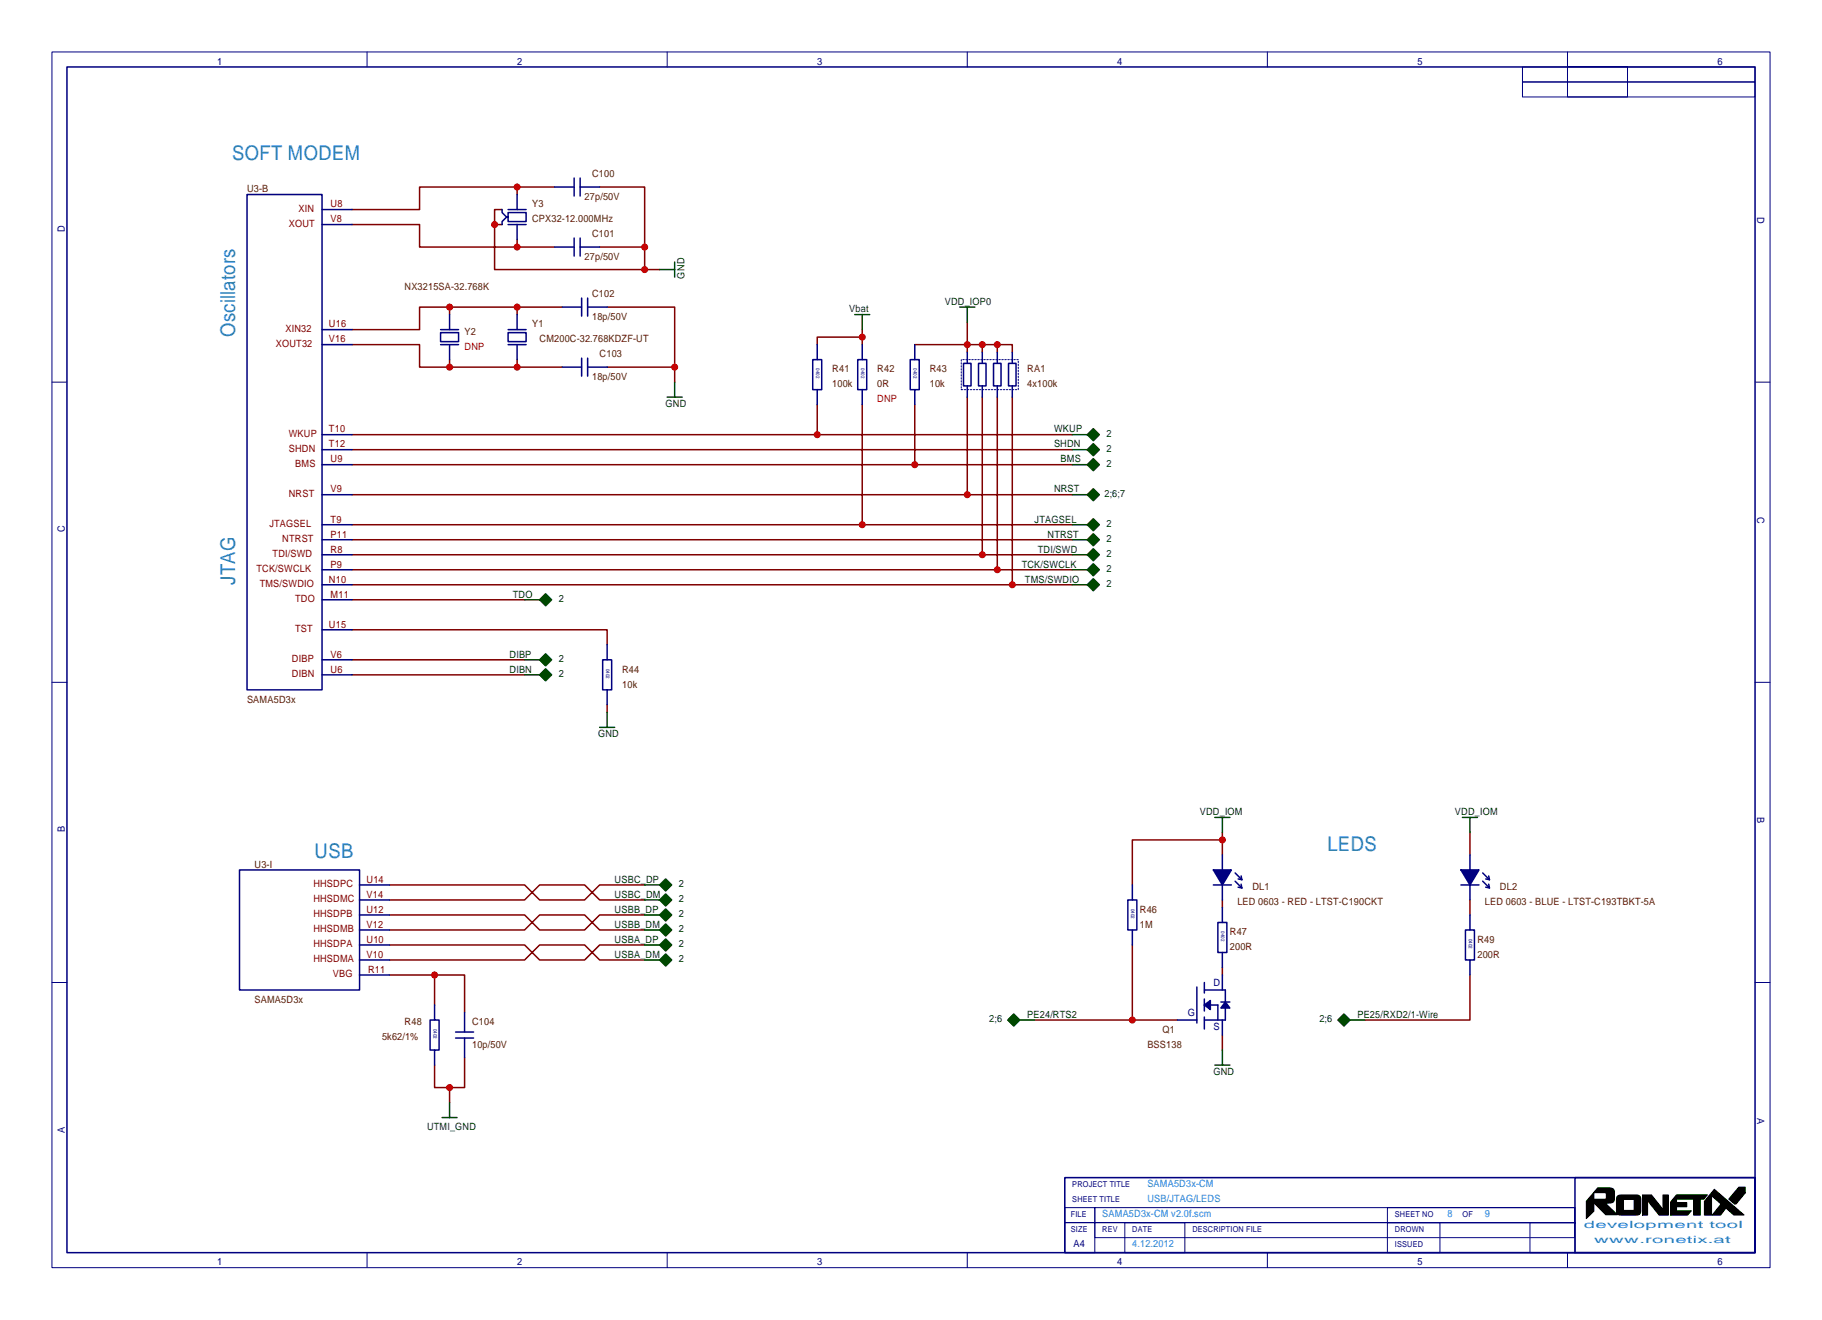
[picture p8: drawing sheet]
<svg xmlns="http://www.w3.org/2000/svg" width="308mm" height="223mm" viewBox="0 0 308 223" stroke-linecap="round" stroke-linejoin="round" font-family="sans-serif">
<g fill="none" stroke="#800000" stroke-width=".25">
<path d="M59.6 38h11.4v3.8h16.5M83.7 38v7.6h25.4M83.7 38h1.3M85 35.5h-1.3v2.5M87.5 31.7h-16.5v3.8h-11.4M87.5 31.7v1.2M87.5 31.7h6.4M101.5 31.7h7.6v10.1M59.6 58.3h11.4v3.8h5.1M76.1 52h-5.1v3.8h-11.4M76.1 52v1.2M76.1 52h19.1"/>
<path d="M87.5 40.5v1.3M87.5 52v1.2M87.5 41.8h6.4M101.5 41.8h7.6M102.8 52h11.4v10.1M109.1 41.8v3.8M109.1 45.6h2.6M146 57.1h-7.7v1.2M146 55.8v2.5M154.8 58.3h14M163.7 54.5v5.1M166.3 58.3v1.3"/>
<path d="M168.8 58.3h2.6v1.3M168.8 58.3v1.3M59.6 73.6h121.9M59.6 76.1h121.9M59.6 78.6h121.9M76.1 60.9v1.2M76.1 62.1h19.1M87.5 60.9v1.2M102.8 62.1h11.4M114.2 62.1v2.6M138.3 68.5v5.1M146 68.5v20.3"/>
<path d="M154.8 68.5v10.1M163.7 67.2v16.5M166.3 67.2v26.7M168.8 67.2v29.2M171.4 67.2v31.8M59.6 88.8h121.9M59.6 96.4h121.9M59.6 99h121.9M59.6 93.9h121.9M59.6 91.3h121.9M59.6 83.7h121.9M59.6 106.6h43.2v2.5"/>
<path d="M59.6 114.2h29.2M59.6 111.7h29.2M59.6 101.5h29.2M102.8 119.3v1.3M65.9 159.9h22.9l2.5 2.6h7.7l2.5-2.6h7.6M65.9 157.4h22.9l2.5-2.6h7.7l2.5 2.6h7.6M65.9 154.8h22.9l2.5 2.6h7.7l2.5-2.6h7.6M65.9 152.3h22.9l2.5-2.5h7.7l2.5 2.5h7.6M65.9 149.8h22.9l2.5 2.5h7.7l2.5-2.5h7.6M191.7 159.9v12.7M206.9 142.1h-15.2v7.7M206.9 140.9v3.8"/>
<path d="M206.9 152.3v1.3M248.8 140.9v3.8M248.8 152.3v2.5M65.9 162.5h22.9l2.5-2.6h7.7l2.5 2.6h7.6M65.9 165h7.7M73.6 165h5v6.4M73.6 165v5.1M78.6 179v5.1h-2.5M175.2 172.6h24.1M206.9 163.7v1.3M206.9 175.2v2.5M248.8 165v7.6h-17.8"/>
<path d="M73.6 180.2v3.9h2.5M76.1 184.1v2.5"/>
</g>
<g fill="#000" stroke="#000" stroke-width=".17">
<path d="M270.4 201h2.2l.6 .3 .1 .4v1.2l-.2 .4-.4 .3h-1.2l.4 .2 1.9 1.8h-2l-2-2.2v1.6l-1.3 1.2v-2.9zM269.8 201.8v1.2l1.8-.1 .3-.1v-.7l-.1-.2z" fill-rule="evenodd"/>
<path d="M273.8 202.4l.6-.2h2.6l.5 .2 .2 .5v2.1l-.1 .4-.6 .2h-2.7l-.4-.1-.3-.6v-2zM274.8 203v1.8h1.8v-1.8z" fill-rule="evenodd"/>
<path d="M278 202.2h1.5l1.7 2.1 .4 .8-.1-2.9h.9v3.4h-1.6l-1.7-2.1-.3-.7 .1 2.8h-.9z" fill-rule="evenodd"/>
<path d="M283.8 202.2h5.2l-.6 .8h-.6v2.6h-1.1v-2.6l-2.9-.1v.6h1.7v.7h-1.7v.7h2.5l-.6 .7h-2.9v-2.2z" fill-rule="evenodd"/>
<path d="M290.2 201.3l5 4.3h-1.7l-1.3-1.2-.9 1.2h-1.5l1.4-1.7 .2-.1-1.7-1.4v3.2h-1.2v-2.3z" fill-rule="evenodd"/>
<path d="M294.3 200.9h1.1v1l-1.5 1.8-.2 .1-1.1-.9z" fill-rule="evenodd"/>
</g>
<g fill="#e30000" stroke="#e30000" stroke-width=".17">
<circle cx="76.1" cy="184.1" r=".51"/>
<circle cx="73.6" cy="165" r=".51"/>
<circle cx="191.7" cy="172.6" r=".51"/>
<circle cx="206.9" cy="142.1" r=".51"/>
<circle cx="87.5" cy="52" r=".51"/>
<circle cx="76.1" cy="52" r=".51"/>
<circle cx="76.1" cy="62.1" r=".51"/>
<circle cx="87.5" cy="62.1" r=".51"/>
<circle cx="114.2" cy="62.1" r=".51"/>
<circle cx="109.1" cy="41.8" r=".51"/>
<circle cx="87.5" cy="31.7" r=".51"/>
<circle cx="166.3" cy="58.3" r=".51"/>
<circle cx="163.7" cy="58.3" r=".51"/>
<circle cx="146" cy="88.8" r=".51"/>
<circle cx="171.4" cy="99" r=".51"/>
<circle cx="166.3" cy="93.9" r=".51"/>
<circle cx="168.8" cy="96.4" r=".51"/>
<circle cx="168.8" cy="58.3" r=".51"/>
<circle cx="146" cy="57.1" r=".51"/>
<circle cx="154.8" cy="78.6" r=".51"/>
<circle cx="163.7" cy="83.7" r=".51"/>
<circle cx="138.3" cy="73.6" r=".51"/>
<circle cx="87.5" cy="41.8" r=".51"/>
<circle cx="109.1" cy="45.6" r=".51"/>
<circle cx="83.7" cy="38" r=".51"/>
</g>
<g fill="none" stroke="#000080" stroke-width=".25">
<path d="M11.3 11.3h285.8v200.7h-285.8zM41.8 32.9h12.7v83.8h-12.7zM54.5 35.5h5.1M54.5 38h5.1M85 35.5v.5l.8 .7h.2h-.2l-.8 .8v.5M86 36h3.1v1.5h-3.1zM86 35.5h3.1M86 38h3.1M87.5 32.9v2.6M87.5 38v2.5M93.9 31.7h3.3M97.2 30.1v3.1"/>
<path d="M98.2 30.1v3.1M98.2 31.7h3.3M54.5 58.3h5.1M54.5 55.8h5.1M74.6 56.3h3v1.5h-3zM74.6 58.3h3M74.6 55.8h3M76.1 53.2v2.6M76.1 58.3v2.6M86 56.3h3.1v1.5h-3.1zM86 58.3h3.1M86 55.8h3.1"/>
<path d="M87.5 53.2v2.6M87.5 58.3v2.6M93.9 41.8h3.3M95.2 52h3.3M97.2 40.3v3M98.2 41.8h3.3M98.2 40.3v3M98.5 50.4v3.1M99.5 52h3.3M99.5 50.4v3.1M138.3 58.3v2.6h.8v5h-.8v2.6M146 58.3v2.6h.7v5h-.7v2.6"/>
<path d="M154.8 58.3v2.6h.8v5h-.8v2.6M163.7 59.6v1.9M166.3 59.6v1.9M168.8 59.6v1.9M171.4 59.6v1.9M54.5 73.6h5.1M54.5 76.1h5.1M54.5 78.6h5.1M95.2 62.1h3.3M98.5 60.6v3.1M99.5 60.6v3.1M99.5 62.1h3.3"/>
<path d="M138.3 60.9h-.7v5h.7M146 60.9h-.8v5h.8M154.8 60.9h-.7v5h.7M163.1 61.5h1.3v3.8h-1.3zM163.7 65.3v1.9M165.6 61.5h1.3v3.8h-1.3zM166.3 65.3v1.9M168.2 61.5h1.2v3.8h-1.2zM168.8 65.3v1.9M170.7 61.5h1.3v3.8h-1.3zM171.4 65.3v1.9M54.5 83.7h5.1"/>
<path d="M54.5 88.8h5.1M54.5 91.3h5.1M54.5 93.9h5.1M54.5 96.4h5.1M54.5 99h5.1M54.5 101.5h5.1M54.5 106.6h5.1M54.5 114.2h5.1M54.5 111.7h5.1M102.8 109.1v2.6h.7v5h-.7v2.6M102.8 111.7h-.8v5h.8M40.5 147.2h20.4v20.3h-20.4z"/>
<path d="M60.9 149.8h5M60.9 152.3h5M60.9 154.8h5M60.9 157.4h5M60.9 159.9h5M191.7 149.8v2.5h.7v5.1h-.7v2.5M191.7 152.3h-.8v5.1h.8M205.4 149.8h3M206.9 153.6v2.5h.8v5.1h-.8v2.5M206.9 156.1h-.7v5.1h.7M206.9 144.7v2.5M206.9 149.8v2.5"/>
<path d="M209.1 147.7l1.1 1.2M209.1 149.1l1.1 1.2M209.6 150.1l.6 .2M209.6 148.7l.6 .2M210.1 148.2l.1 .7M210.1 149.6l.1 .7M247.3 149.8h3M248.8 154.8v2.6h.8v5.1h-.8v2.5M248.8 157.4h-.7v5.1h.7M248.8 144.7v2.5M248.8 149.8v2.5M251 147.7l1.1 1.2"/>
<path d="M251 149.1l1.1 1.2M251.5 150.1l.6 .2M251.5 148.7l.6 .2M252 148.2l.1 .7M252 149.6l.1 .7M60.9 162.5h5M60.9 165h5M73.6 170.1v2.5h.7v5.1h-.7v2.5M73.6 172.6h-.8v5.1h.8M77.1 174.7h3.1M77.1 175.7h3.1M78.6 171.4v3.3"/>
<path d="M78.6 175.7v3.3M199.3 172.6h3.3M202.6 167v6.1M203.9 167.5h3.5v5.1h-3.5M203.9 166.3v1.8M203.9 169.1v2M203.9 172.1v2M203.9 170.1h2.3v2.5M206.7 169.6h1.5M206.9 165v2.5M206.9 172.6v2.6M180.2 199.3h116.9v12.7h-116.9z"/>
<path d="M266.6 199.3h30.5v12.7h-30.5z"/>
</g>
<g fill="none" stroke="#000080" stroke-width=".17">
<path d="M8.8 8.8h290.8v205.7h-290.8zM62.1 8.8v2.5M112.9 8.8v2.5M163.7 8.8v2.5M214.5 8.8v2.5M257.7 11.3h39.4v2.6h-39.4zM257.7 13.9h39.4v2.5h-39.4zM265.3 11.3h10.2v5.1h-10.2zM265.3 8.8v2.5M8.8 64.7h2.5M297.1 64.7h2.5M8.8 115.5h2.5"/>
<path d="M297.1 115.5h2.5M8.8 166.3h2.5M297.1 166.3h2.5M62.1 212v2.5M112.9 212v2.5M163.7 212v2.5M180.2 206.9h5.1v5.1h-5.1zM180.2 204.4h5.1v2.5h-5.1zM185.3 206.9h81.3v2.6h-81.3zM185.3 204.4h81.3v2.5h-81.3zM190.4 206.9h10.2v5.1h-10.2zM214.5 212v2.5"/>
<path d="M234.9 204.4h31.7v2.5h-31.7zM234.9 206.9h8.8v5.1h-8.8zM259 206.9h7.6v5.1h-7.6zM265.3 212v2.5"/>
</g>
<g fill="none" stroke="#004700" stroke-width=".25">
<path d="M111.7 45.6h2.5M114.2 44.4v2.5M144.7 53.2h2.5M146 53.2v2.6M162.5 52h2.5M163.7 52v2.5M112.9 67.2h2.6M114.2 64.7v2.5M181.5 73.6h2.6M181.5 78.6h2.6M181.5 76.1h2.6M181.5 99h2.6"/>
<path d="M181.5 96.4h2.6M181.5 93.9h2.6M181.5 88.8h2.6M181.5 83.7h2.6M181.5 91.3h2.6M88.8 111.7h2.5M88.8 114.2h2.5M88.8 101.5h2.5M101.5 123.1h2.5M102.8 120.6v2.5M205.6 138.3h2.6M206.9 138.3v2.6"/>
<path d="M247.6 138.3h2.5M248.8 138.3v2.6M109.1 159.9h2.6M109.1 157.4h2.6M109.1 154.8h2.6M109.1 152.3h2.6M109.1 149.8h2.6M109.1 162.5h2.6M172.6 172.6h2.6M206.9 177.7v2.5M228.5 172.6h2.5M74.8 189.1h2.6"/>
<path d="M76.1 186.6v2.5M205.6 180.2h2.6"/>
</g>
<g fill="#004700" stroke="#004700" stroke-width=".25">
<path d="M92.4 110.6l1 1.1-1 1-1.1-1z" fill-rule="evenodd"/>
<path d="M92.4 113.2l1 1-1 1-1.1-1z" fill-rule="evenodd"/>
<path d="M92.4 100.5l1 1-1 1-1.1-1z" fill-rule="evenodd"/>
<path d="M171.6 171.6l1 1-1 1-1-1z" fill-rule="evenodd"/>
<path d="M227.5 171.6l1 1-1 1-1-1z" fill-rule="evenodd"/>
<path d="M185.1 97.9l1 1.1-1 1-1-1z" fill-rule="evenodd"/>
<path d="M185.1 95.4l1 1-1 1-1-1z" fill-rule="evenodd"/>
<path d="M185.1 92.9l1 1-1 1-1-1z" fill-rule="evenodd"/>
<path d="M185.1 87.8l1 1-1 1-1-1z" fill-rule="evenodd"/>
<path d="M185.1 82.7l1 1-1 1-1-1z" fill-rule="evenodd"/>
<path d="M185.1 72.5l1 1.1-1 1-1-1z" fill-rule="evenodd"/>
<path d="M185.1 77.6l1 1-1 1.1-1-1.1z" fill-rule="evenodd"/>
<path d="M185.1 75.1l1 1-1 1-1-1z" fill-rule="evenodd"/>
<path d="M185.1 90.3l1 1-1 1.1-1-1.1z" fill-rule="evenodd"/>
<path d="M112.7 158.9l1 1-1 1-1-1z" fill-rule="evenodd"/>
<path d="M112.7 156.4l1 1-1 1-1-1z" fill-rule="evenodd"/>
<path d="M112.7 153.8l1 1-1 1.1-1-1.1z" fill-rule="evenodd"/>
<path d="M112.7 151.3l1 1-1 1-1-1z" fill-rule="evenodd"/>
<path d="M112.7 161.4l1 1.1-1 1-1-1z" fill-rule="evenodd"/>
<path d="M112.7 148.7l1 1.1-1 1-1-1z" fill-rule="evenodd"/>
</g>
<g fill="#000080" stroke="#000080" stroke-width=".25">
<path d="M203.9 170.1l1-.8v1.5z"/>
<path d="M207.4 169.6l.8 1h-1.5z"/>
<path d="M247.3 147.2h3l-1.5 2.6z"/>
<path d="M205.4 147.2h3l-1.5 2.6z"/>
</g>
<path d="M162.7 60.9h9.7v5h-9.7z" fill="none" stroke="#000080" stroke-width=".17" stroke-dasharray=".3 .3"/>
<g font-size="3.4" fill="#0d7af2">
<text x="39.3" y="27.1">SOFT MODEM</text>
<text x="39.8" y="57.1" transform="rotate(-90 39.8 57.1)">Oscillators</text>
<text x="39.8" y="99" transform="rotate(-90 39.8 99)">JTAG</text>
<text x="224.7" y="143.9">LEDS</text>
<text x="53.2" y="145.2">USB</text>
</g>
<g font-size="1.7" fill="#000080">
<text x="36.7" y="11">1</text>
<text x="87.5" y="11">2</text>
<text x="138.3" y="11">3</text>
<text x="189.1" y="11">4</text>
<text x="239.9" y="11">5</text>
<text x="290.7" y="11">6</text>
<text x="11" y="39.3" transform="rotate(-90 11 39.3)">D</text>
<text x="297.5" y="36.7" transform="rotate(90 297.5 36.7)">D</text>
<text x="297.5" y="87.5" transform="rotate(90 297.5 87.5)">C</text>
<text x="11" y="90.1" transform="rotate(-90 11 90.1)">C</text>
<text x="11" y="140.9" transform="rotate(-90 11 140.9)">B</text>
<text x="297.5" y="138.3" transform="rotate(90 297.5 138.3)">B</text>
<text x="205.4" y="166.9">D</text>
<text x="201.1" y="172">G</text>
<text x="205.4" y="174.3">S</text>
<text x="11" y="191.7" transform="rotate(-90 11 191.7)">A</text>
<text x="297.5" y="189.1" transform="rotate(90 297.5 189.1)">A</text>
<text x="36.7" y="214.2">1</text>
<text x="87.5" y="214.2">2</text>
<text x="138.3" y="214.2">3</text>
<text x="181.7" y="211.1">A4</text>
<text x="189.1" y="214.2">4</text>
<text x="239.9" y="214.2">5</text>
<text x="290.7" y="214.2">6</text>
</g>
<g font-size="1.7" fill="#472400">
<text x="41.8" y="32.5">U3-B</text>
<text x="90.1" y="35.1">Y3</text>
<text x="99" y="33.8">27p/50V</text>
<text x="100.2" y="30">C100</text>
<text x="90.1" y="37.6">CPX32-12.000MHz</text>
<text x="100.2" y="40.2">C101</text>
<text x="99" y="44">27p/50V</text>
<text x="68.5" y="49.1">NX3215SA-32.768K</text>
<text x="100.2" y="50.3">C102</text>
<text x="78.6" y="56.7">Y2</text>
<text x="90.1" y="55.4">Y1</text>
<text x="91.3" y="57.9">CM200C-32.768KDZF-UT</text>
<text x="100.2" y="54.1">18p/50V</text>
<text x="100.2" y="64.3">18p/50V</text>
<text x="101.5" y="60.5">C103</text>
<text x="140.9" y="63">R41</text>
<text x="140.9" y="65.6">100k</text>
<text x="148.5" y="63">R42</text>
<text x="148.5" y="65.6">0R</text>
<text x="157.4" y="63">R43</text>
<text x="157.4" y="65.6">10k</text>
<text x="173.9" y="63">RA1</text>
<text x="173.9" y="65.6">4x100k</text>
<text x="105.3" y="113.8">R44</text>
<text x="41.8" y="118.9">SAMA5D3x</text>
<text x="105.3" y="116.4">10k</text>
<text x="43.1" y="146.8">U3-I</text>
<text x="192.9" y="154.5">R46</text>
<text x="209.5" y="153.2">LED 0603 - RED - LTST-C190CKT</text>
<text x="212" y="150.7">DL1</text>
<text x="251.4" y="153.2">LED 0603 - BLUE - LTST-C193TBKT-5A</text>
<text x="253.9" y="150.7">DL2</text>
<text x="192.9" y="157">1M</text>
<text x="208.2" y="158.3">R47</text>
<text x="208.2" y="160.8">200R</text>
<text x="250.1" y="159.5">R49</text>
<text x="250.1" y="162.1">200R</text>
<text x="43.1" y="169.7">SAMA5D3x</text>
<text x="68.5" y="173.5">R48</text>
<text x="79.9" y="173.5">C104</text>
<text x="64.7" y="176.1">5k62/1%</text>
<text x="79.9" y="177.3">10p/50V</text>
<text x="194.2" y="177.3">BSS138</text>
<text x="196.8" y="174.8">Q1</text>
</g>
<g font-size="1.7" fill="#800000">
<text x="50.5" y="35.8">XIN</text>
<text x="56" y="35.1">U8</text>
<text x="48.9" y="38.4">XOUT</text>
<text x="56" y="37.6">V8</text>
<text x="46.7" y="58.7">XOUT32</text>
<text x="48.3" y="56.2">XIN32</text>
<text x="55.7" y="55.4">U16</text>
<text x="55.7" y="57.9">V16</text>
<text x="48.9" y="76.5">SHDN</text>
<text x="48.9" y="73.9">WKUP</text>
<text x="55.7" y="75.7">T12</text>
<text x="55.7" y="73.2">T10</text>
<text x="50" y="79">BMS</text>
<text x="56" y="78.3">U9</text>
<text x="56" y="83.3">V9</text>
<text x="45.6" y="89.2">JTAGSEL</text>
<text x="48.9" y="84.1">NRST</text>
<text x="56" y="88.4">T9</text>
<text x="46.1" y="94.3">TDI/SWD</text>
<text x="47.8" y="91.7">NTRST</text>
<text x="56" y="91">P11</text>
<text x="56" y="93.5">R8</text>
<text x="43.4" y="96.8">TCK/SWCLK</text>
<text x="44" y="99.3">TMS/SWDIO</text>
<text x="50" y="101.9">TDO</text>
<text x="55.7" y="98.6">N10</text>
<text x="56" y="101.1">M11</text>
<text x="56" y="96">P9</text>
<text x="50" y="107">TST</text>
<text x="55.7" y="106.2">U15</text>
<text x="49.4" y="112">DIBP</text>
<text x="56" y="111.3">V6</text>
<text x="56" y="113.8">U6</text>
<text x="49.4" y="114.6">DIBN</text>
<text x="62" y="149.4">U14</text>
<text x="53" y="150.1">HHSDPC</text>
<text x="53" y="152.7">HHSDMC</text>
<text x="53" y="155.2">HHSDPB</text>
<text x="62" y="151.9">V14</text>
<text x="62" y="154.5">U12</text>
<text x="53" y="157.8">HHSDMB</text>
<text x="53" y="160.3">HHSDPA</text>
<text x="62" y="157">V12</text>
<text x="62" y="159.5">U10</text>
<text x="53" y="162.8">HHSDMA</text>
<text x="56.3" y="165.4">VBG</text>
<text x="62" y="162.1">V10</text>
<text x="62.3" y="164.6">R11</text>
</g>
<g font-size="1.7" fill="#004700">
<text x="115.9" y="47.1" transform="rotate(-90 115.9 47.1)">GND</text>
<text x="143.8" y="52.9">Vbat</text>
<text x="159.9" y="51.6">VDD_IOP0</text>
<text x="112.7" y="68.9">GND</text>
<text x="178.4" y="73.2">WKUP</text>
<text x="178.4" y="75.7">SHDN</text>
<text x="187.3" y="73.9">2</text>
<text x="187.3" y="76.5">2</text>
<text x="178.4" y="83.3">NRST</text>
<text x="179.5" y="78.3">BMS</text>
<text x="187.3" y="79">2</text>
<text x="175.1" y="88.4">JTAGSEL</text>
<text x="186.9" y="84.1">2;6;7</text>
<text x="187.3" y="89.2">2</text>
<text x="175.7" y="93.5">TDI/SWD</text>
<text x="177.3" y="91">NTRST</text>
<text x="187.3" y="94.3">2</text>
<text x="187.3" y="91.7">2</text>
<text x="86.8" y="101.1">TDO</text>
<text x="94.6" y="101.9">2</text>
<text x="173" y="96">TCK/SWCLK</text>
<text x="173.5" y="98.6">TMS/SWDIO</text>
<text x="187.3" y="99.3">2</text>
<text x="187.3" y="96.8">2</text>
<text x="86.3" y="111.3">DIBP</text>
<text x="86.3" y="113.8">DIBN</text>
<text x="94.6" y="112">2</text>
<text x="94.6" y="114.6">2</text>
<text x="101.2" y="124.7">GND</text>
<text x="203.1" y="138">VDD_IOM</text>
<text x="246.3" y="138">VDD_IOM</text>
<text x="104" y="149.4">USBC_DP</text>
<text x="104" y="154.5">USBB_DP</text>
<text x="104" y="151.9">USBC_DM</text>
<text x="114.9" y="155.2">2</text>
<text x="114.9" y="152.7">2</text>
<text x="114.9" y="150.1">2</text>
<text x="104" y="159.5">USBA_DP</text>
<text x="104" y="157">USBB_DM</text>
<text x="114.9" y="160.3">2</text>
<text x="114.9" y="157.8">2</text>
<text x="104" y="162.1">USBA_DM</text>
<text x="114.9" y="162.8">2</text>
<text x="167.4" y="173">2;6</text>
<text x="173.9" y="172.2">PE24/RTS2</text>
<text x="223.3" y="173">2;6</text>
<text x="229.8" y="172.2">PE25/RXD2/1-Wire</text>
<text x="205.4" y="181.9">GND</text>
<text x="72.3" y="191.3">UTMI_GND</text>
</g>
<g font-size="1.7" fill="#e30000">
<text x="78.6" y="59.2">DNP</text>
<text x="148.5" y="68.1">DNP</text>
</g>
<g font-size="1.7" fill="#0d7af2">
<text x="194.2" y="203.5">USB/JTAG/LEDS</text>
<text x="194.2" y="200.9">SAMA5D3x-CM</text>
<text x="186.6" y="206">SAMA5D3x-CM v2.0f.scm</text>
<text x="245" y="206">8</text>
<text x="251.4" y="206">9</text>
<text x="268.1" y="207.8">development tool</text>
<text x="191.7" y="211.1">4.12.2012</text>
<text x="269.8" y="210.3">www.ronetix.at</text>
</g>
<g font-size="1.4" fill="#000080">
<text x="181.5" y="203.4">SHEET TITLE</text>
<text x="181.5" y="200.9">PROJECT TITLE</text>
<text x="181.3" y="208.5">SIZE</text>
<text x="181.3" y="206">FILE</text>
<text x="186.6" y="208.5">REV</text>
<text x="191.7" y="208.5">DATE</text>
<text x="201.8" y="208.5">DESCRIPTION FILE</text>
<text x="236.1" y="208.5">DROWN</text>
<text x="236.1" y="206">SHEET NO</text>
<text x="247.6" y="206">OF</text>
<text x="236.1" y="211">ISSUED</text>
</g>
<g font-size=".8" fill="#000080">
<text x="138.1" y="62.3" transform="rotate(90 138.1 62.3)">0402</text>
<text x="145.8" y="62.3" transform="rotate(90 145.8 62.3)">0402</text>
<text x="154.6" y="62.3" transform="rotate(90 154.6 62.3)">0402</text>
<text x="102.6" y="113.1" transform="rotate(90 102.6 113.1)">0402</text>
<text x="191.5" y="153.8" transform="rotate(90 191.5 153.8)">0402</text>
<text x="206.7" y="157.6" transform="rotate(90 206.7 157.6)">0402</text>
<text x="248.6" y="158.9" transform="rotate(90 248.6 158.9)">0402</text>
<text x="73.4" y="174.1" transform="rotate(90 73.4 174.1)">0402</text>
</g>
</svg>
